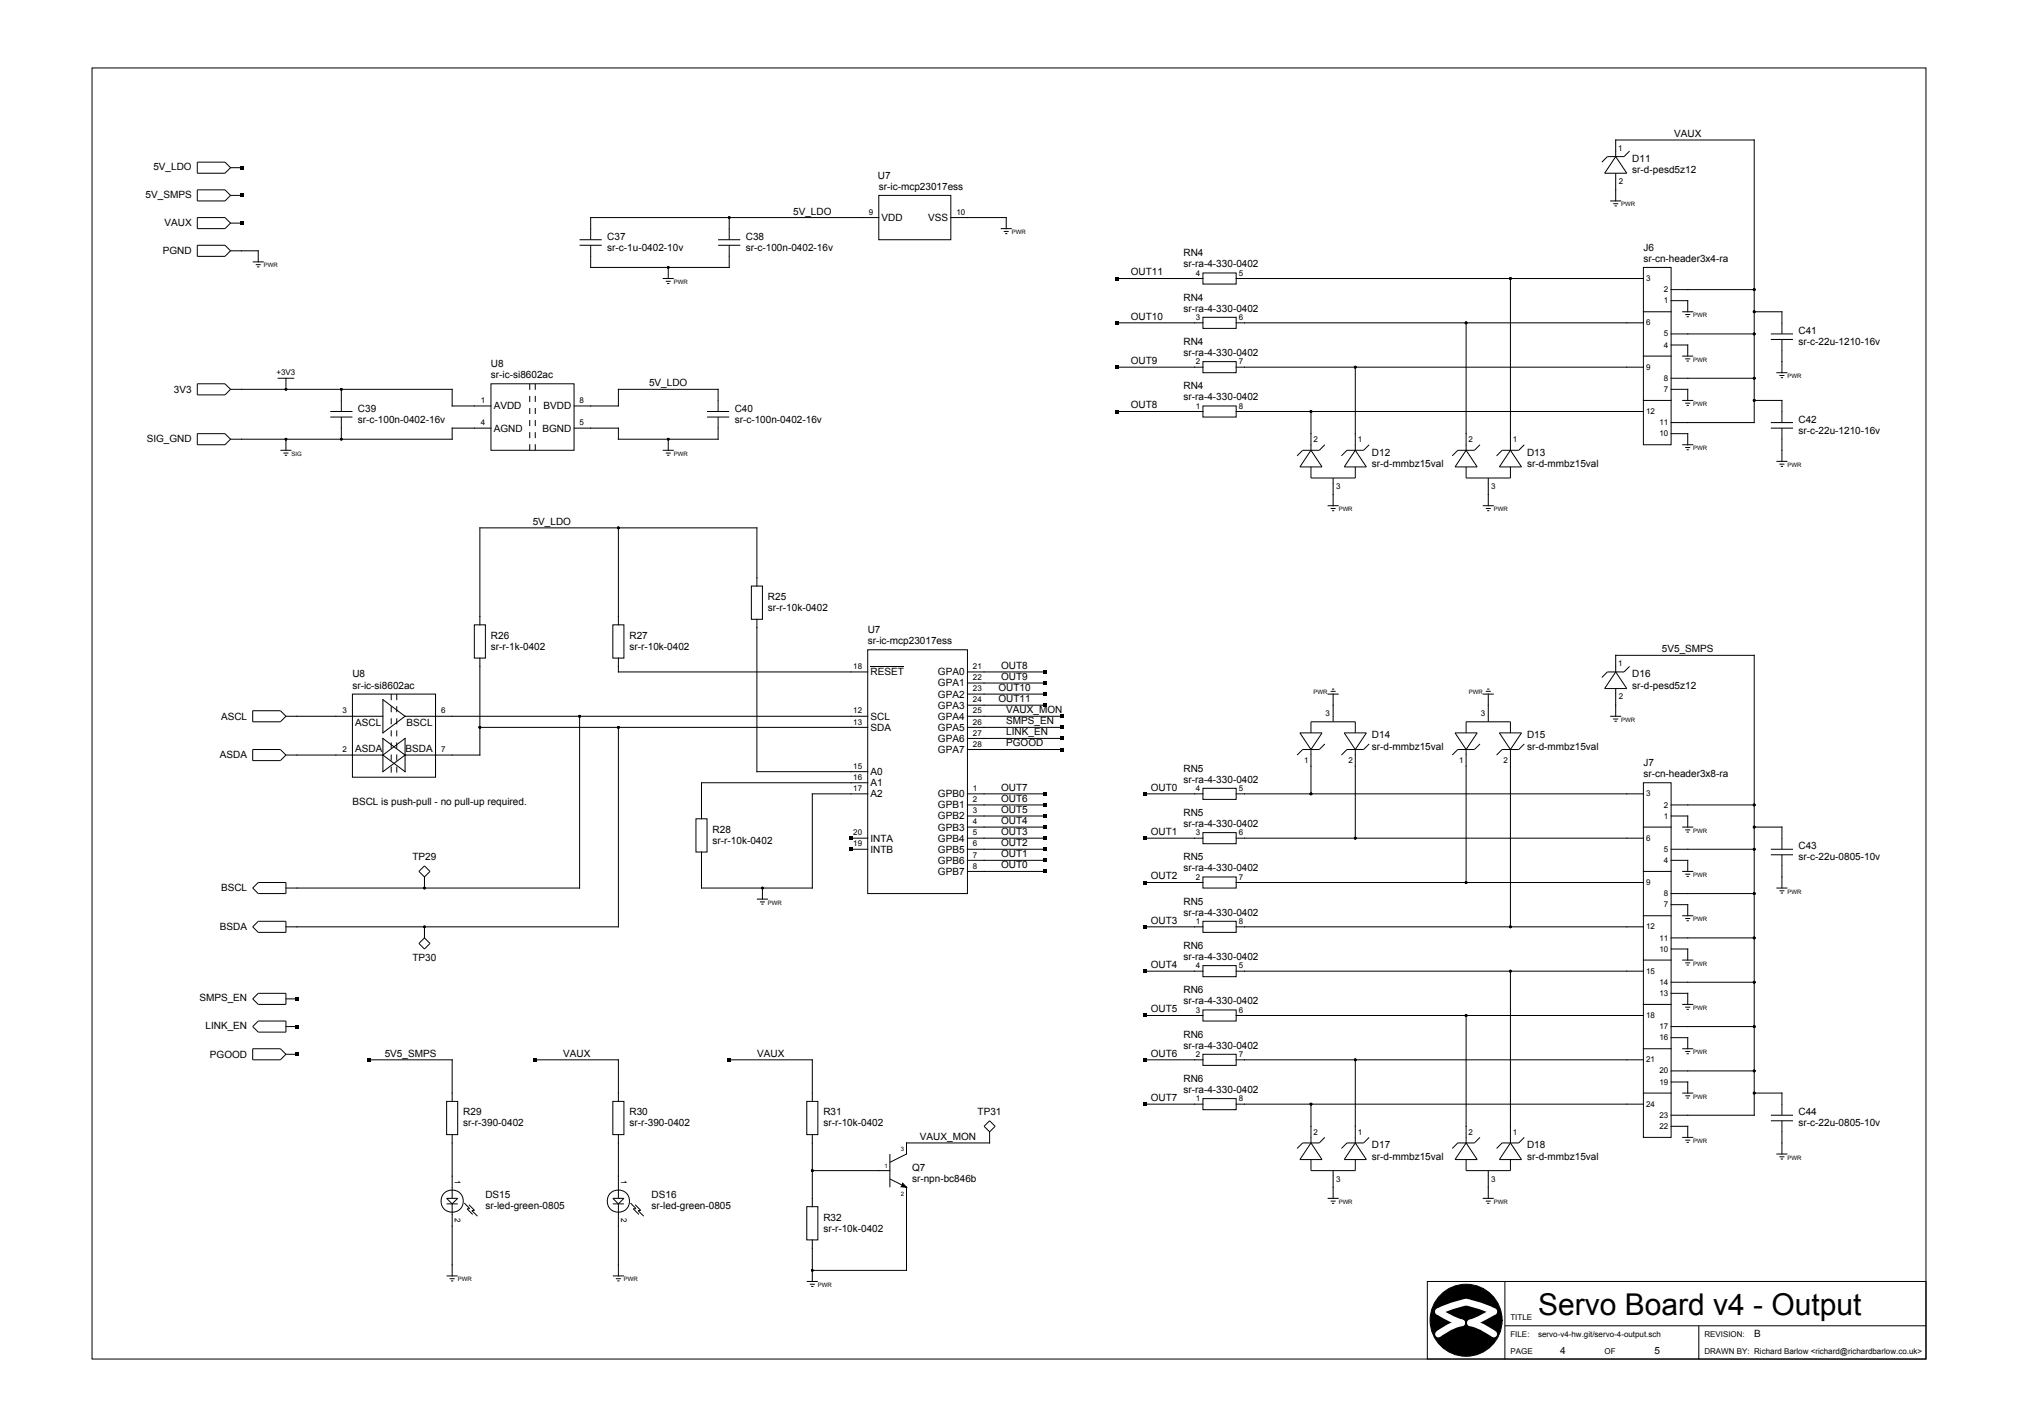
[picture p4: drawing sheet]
<svg xmlns="http://www.w3.org/2000/svg" width="297mm" height="210mm" viewBox="0 0 297 210" stroke-linecap="round" stroke-linejoin="round" font-family="sans-serif">
<g fill="none" stroke="#000" stroke-width=".15">
<path d="M13.5 10h270v190h-270zM29 36.1h4.1l.8 .8-.8 .8h-4.1zM29 32h4.1l.8 .8-.8 .8h-4.1zM29 23.9h4.1l.8 .8-.8 .8h-4.1zM29 27.9h4.1l.8 .9-.8 .8h-4.1zM33.9 24.7h1.7M33.9 28.8h1.7M33.9 32.8h1.7M33.9 36.9h4.1v1.6M37.2 38.5h1.6M37.6 38.9h.8M37.8 39.3h.4"/>
<path d="M85.3 35.3h3.3M85.3 36.1h3.3M86.9 36.1v3.3h20.4v-3.3M98.3 39.4v1.6M105.7 35.3h3.3M105.7 36.1h3.3M107.3 32v3.3M129.3 28.8h10.6v6.5h-10.6zM129.3 32h-42.4v3.3M139.9 32h8.2v1.6M147.3 33.6h1.6M147.7 34.1h.8"/>
<path d="M147.9 34.4h.4M237 29.6h1.6M237.4 30h.8M237.6 30.3h.4M237.8 23v-2.4h20.4v41.6h-12.3M237.8 23l1.6 2.5h-3.2zM237.8 25.5v4.1M239.8 22.2l-.8 .8h-2.4l-.8 .9M241.9 39.4h4v26.1h-4zM29 56.5h4.1l.8 .8-.8 .8h-4.1zM33.9 57.3h32.6v2.4h5.8M40.9 55.7h2.4"/>
<path d="M42.1 55.7v1.6M50.2 57.3v3.3M72.3 56.5h12.2v9.8h-12.2zM84.5 59.7h6.5v-2.4h14.7v3.3M97.5 41h1.7M98 41.4h.7M98.2 41.7h.3M164.4 41h12.6M164.4 47.5h12.6M164.4 54h12.6M177 40.2h4.9v1.6h-4.9zM177 46.7h4.9v1.6h-4.9z"/>
<path d="M177 53.2h4.9v1.6h-4.9zM177 59.7h4.9v1.7h-4.9zM181.9 41h60M181.9 47.5h60M181.9 54h60M199.5 54v12.3M215.8 47.5v18.8M222.3 41v25.3M241.9 45.9h4M241.9 52.4h4M241.9 58.9h4M245.9 57.3h2.5v1.6"/>
<path d="M245.9 42.6h12.3M245.9 44.2h2.5v1.7M245.9 49.1h12.3M245.9 50.8h2.5v1.6M245.9 55.7h12.3M247.6 45.9h1.6M247.6 52.4h1.6M247.6 58.9h1.6M248 59.3h.8M248 52.8h.8M248 46.3h.8M248.2 59.7h.4"/>
<path d="M248.2 53.1h.4M248.2 46.6h.4M258.2 45.9h4.1v3.2M258.2 58.9h4.1v3.3M260.6 49.1h3.3M260.6 50h3.3M261.4 54.8h1.7M261.9 55.3h.7M262.1 55.6h.3M262.3 50v4.8M29 63.8h4.1l.8 .8-.8 .9h-4.1zM41.3 66.3h1.6"/>
<path d="M41.7 66.7h.8M41.9 67h.3M42.1 64.6v1.7M48.6 60.6h3.3M48.6 61.4h3.3M50.2 61.4v3.2M72.3 63h-5.8v1.6h-32.6M91 77.7v14.3M97.5 66.3h1.7M98 66.7h.7M98.2 67h.3M98.3 64.6v1.7"/>
<path d="M104.1 60.6h3.2M104.1 61.4h3.2M105.7 61.4v3.2h-14.7v-1.6h-6.5M164.4 60.6h12.6M181.9 60.6h60M192.9 66.3l1.7 2.4h-3.3zM192.9 60.6v5.7M192.9 68.7v1.6h6.6v-1.6M195 65.5l-.8 .8h-2.5l-.8 .8M195.4 74.4h1.6M195.8 74.8h.8M196 75.2h.4"/>
<path d="M196.2 70.3v4.1M199.5 66.3l1.6 2.4h-3.3zM201.5 65.5l-.8 .8h-2.5l-.8 .8M215.8 66.3l1.6 2.4h-3.3zM215.8 68.7v1.6h6.5v-1.6M217.8 65.5l-.8 .8h-2.4l-.9 .8M218.2 74.4h1.7M218.7 74.8h.7M218.9 75.2h.3M219 70.3v4.1M222.3 66.3l1.6 2.4h-3.2zM224.3 65.5l-.8 .8h-2.4l-.8 .8"/>
<path d="M245.9 63.8h2.5v1.7M247.6 65.5h1.6M248 65.9h.8M248.2 66.2h.4M260.6 63h3.3M260.6 62.2h3.3M261.4 67.9h1.7M261.9 68.3h.7M262.1 68.6h.3M262.3 63v4.9M69.8 92h1.6v4.8h-1.6zM70.6 96.8v14.3h-11"/>
<path d="M90.2 92h1.6v4.8h-1.6zM91 96.8v2.1h36.7M110.6 86.2h1.6v4.9h-1.6zM111.4 91.1v22.5h16.3M111.4 86.2v-8.5h-40.8v14.3M127.7 95.6h14.7v35.9h-14.7zM128.1 98.1h4.9M142.4 98.9h11.4M237.8 98.9v-2.5h20.4v67.7h-12.3M237.8 98.9l1.6 2.4h-3.2zM239.8 98.1l-.8 .8h-2.4l-.8 .8M37.2 110.3h4.1l.8 .8-.8 .8h-4.1z"/>
<path d="M37.2 104.6h4.1l.8 .8-.8 .8h-4.1zM42.1 105.4h14.3M42.1 111.1h14.3M51.9 102.1h12.2v12.3h-12.2zM56.4 111.1l3.2-2.4v4.9zM56.4 103l3.2 2.4-3.2 2.5zM56.4 108.7l3.2 2.4-3.2 2.5zM59.6 105.4h68.1M70.6 107h57.1M85.3 105.4v25.3h-43.2M91 107v29.4h-48.9M127.7 116.8h-8.1v13.9h-16.4v-5.3"/>
<path d="M127.7 115.2h-24.5v5.3M142.4 116.8h11.4M142.4 118.5h11.4M142.4 105.4h13.8M142.4 107h13.8M142.4 100.5h11.4M142.4 102.1h11.4M142.4 103.8h11.4M142.4 108.7h13.8M142.4 110.3h13.8M168.5 116.8h8.5M177 116h4.9v1.6h-4.9z"/>
<path d="M181.9 116.8h60M191.3 107.9h3.3l-1.7 2.4zM192.9 107.9v-1.7h6.6v1.7M192.9 110.3v6.5M195 109.5l-.8 .8h-2.5l-.8 .8M195.4 102.1h1.6M195.8 101.7h.8M196 101.4h.4M196.2 102.1v4.1M197.8 107.9h3.3l-1.6 2.4zM199.5 110.3v13M201.5 109.5l-.8 .8h-2.5l-.8 .8"/>
<path d="M214.1 107.9h3.3l-1.6 2.4zM215.8 107.9v-1.7h6.5v1.7M215.8 110.3v19.6M217.8 109.5l-.8 .8h-2.4l-.9 .8M218.2 102.1h1.7M218.7 101.7h.7M218.9 101.4h.3M219 102.1v4.1M220.7 107.9h3.2l-1.6 2.4zM222.3 110.3v26.1M224.3 109.5l-.8 .8h-2.4l-.8 .8M237 105.4h1.6"/>
<path d="M237.4 105.8h.8M237.6 106.1h.4M237.8 101.3v4.1M241.9 115.2h4v52.2h-4zM245.9 118.5h12.3M37.2 130.7l.8-.8h4.1v1.6h-4.1zM38 135.6h4.1v1.6h-4.1l-.8-.8zM62.5 129.1v1.6M62.5 136.4v1.6M62.5 127.4l.8 .8-.8 .9-.8-.9zM62.5 138l.8 .8-.8 .9-.8-.9zM102.4 120.5h1.7v4.9h-1.7z"/>
<path d="M111.4 132.3h1.6M111.8 132.7h.8M112 133.1h.4M112.2 130.7v1.6M125.3 123.3h2.4M125.3 125h2.4M142.4 120.1h11.4M142.4 121.7h11.4M142.4 123.3h11.4M142.4 125h11.4M142.4 126.6h11.4M142.4 128.2h11.4"/>
<path d="M168.5 123.3h8.5M168.5 129.9h8.5M168.5 136.4h8.5M177 122.5h4.9v1.7h-4.9zM177 129.1h4.9v1.6h-4.9zM177 135.6h4.9v1.6h-4.9zM181.9 123.3h60M181.9 129.9h60M181.9 136.4h60M241.9 121.7h4M241.9 128.2h4M241.9 134.8h4"/>
<path d="M245.9 120.1h2.5v1.6M245.9 125h12.3M245.9 126.6h2.5v1.6M245.9 131.5h12.3M245.9 133.1h2.5v1.7M245.9 139.7h2.5v1.6M245.9 138h12.3M247.6 121.7h1.6M247.6 128.2h1.6M247.6 134.8h1.6M248 135.2h.8M248 122.1h.8"/>
<path d="M248 128.6h.8M248.2 135.5h.4M248.2 122.5h.4M248.2 129h.4M258.2 121.7h4.1v3.3M260.6 125h3.3M260.6 125.8h3.3M261.4 130.7h1.7M261.9 131.1h.7M262.1 131.4h.3M262.3 125.8v4.9M37.2 154.3h4.1l.8 .9-.8 .8h-4.1z"/>
<path d="M37.2 147l.8-.8h4.1v1.6h-4.1zM38 150.3h4.1v1.6h-4.1l-.8-.8zM42.1 151.1h1.6M42.1 147h1.6M42.1 155.2h1.6M54.3 156h12.2v6.1M78.8 156h12.2v6.1M107.3 156h12.3v6.1M168.5 142.9h8.5M168.5 149.4h8.5M168.5 156h8.5M177 142.1h4.9v1.6h-4.9z"/>
<path d="M177 155.2h4.9v1.6h-4.9zM177 148.6h4.9v1.7h-4.9zM181.9 142.9h60M181.9 149.4h60M181.9 156h60M199.5 156v12.2M215.8 149.4v18.8M222.3 142.9v25.3M241.9 141.3h4M241.9 147.8h4M241.9 154.3h4M245.9 146.2h2.5v1.6"/>
<path d="M245.9 144.5h12.3M245.9 152.7h2.5v1.6M245.9 151.1h12.3M245.9 159.2h2.5v1.7M245.9 157.6h12.3M247.6 141.3h1.6M247.6 147.8h1.6M247.6 154.3h1.6M248 154.7h.8M248 148.2h.8M248 141.7h.8M248.2 155.1h.4"/>
<path d="M248.2 148.5h.4M248.2 142h.4M65.7 162.1h1.7v4.9h-1.7zM65.7 176.4h1.7l-.9 .8zM65.7 177.2h1.7M66.5 167v9.4M66.5 177.2v10.6M68.3 177l.8 .9h-.4l.9 .8M69 177.3l.8 .8-.4 .1 .9 .8M90.2 162.1h1.6v4.9h-1.6zM90.2 176.4h1.6l-.8 .8zM90.2 177.2h1.6"/>
<path d="M91 167v9.4M91 177.2v10.6M92.8 177l.8 .9h-.4l.8 .8M93.5 177.3l.8 .8-.4 .1 .8 .8M118.7 162.1h1.7v4.9h-1.7zM118.7 177.6h1.7v4.9h-1.7zM119.6 167v10.6M119.6 172.3h11.4M131 169.8v4.9M131 173.5l2.4 1.2v12.3h-13.8M144.8 165.8l.8-.9 .9 .9-.9 .8zM145.6 166.6v1.6h-12.2v1.6l-2.4 1.3"/>
<path d="M168.5 162.5h8.5M177 161.7h4.9v1.6h-4.9zM181.9 162.5h60M192.9 162.5v5.7M192.9 170.6v1.7h6.6v-1.7M192.9 168.2l1.7 2.4h-3.3zM195 167.4l-.8 .8h-2.5l-.8 .8M195.4 176.4h1.6M195.8 176.8h.8M196 177.1h.4M196.2 172.3v4.1M199.5 168.2l1.6 2.4h-3.3z"/>
<path d="M201.5 167.4l-.8 .8h-2.5l-.8 .8M215.8 170.6v1.7h6.5v-1.7M215.8 168.2l1.6 2.4h-3.3zM217.8 167.4l-.8 .8h-2.4l-.9 .8M218.2 176.4h1.7M218.7 176.8h.7M218.9 177.1h.3M219 172.3v4.1M222.3 168.2l1.6 2.4h-3.2zM224.3 167.4l-.8 .8h-2.4l-.8 .8M241.9 160.9h4M245.9 165.8h2.5v1.6"/>
<path d="M247.6 160.9h1.6M247.6 167.4h1.6M248 167.8h.8M248 161.3h.8M248.2 168.1h.4M248.2 161.6h.4M258.2 160.9h4.1v3.2M260.6 164.1h3.3M260.6 164.9h3.3M261.4 169.8h1.7M261.9 170.2h.7M262.1 170.6h.3"/>
<path d="M262.3 164.9v4.9M65.7 187.8h1.7M66.2 188.2h.7M66.4 188.5h.3M90.2 187.8h1.6M90.6 188.2h.8M90.8 188.5h.4M118.7 188.6h1.7M119.2 189h.7M119.4 189.3h.3M119.6 182.5v6.1M210.1 188.6h73.4v11.4h-73.4z"/>
<path d="M221.5 195.1h62M221.5 188.6v11.4M250 195.1v4.9"/>
<circle cx="66.5" cy="176.8" r="1.64"/>
<circle cx="91" cy="176.8" r="1.64"/>
</g>
<g fill="#000" stroke="#000" stroke-width=".15">
<path d="M132.9 174.1l.5 .6-.8-.1z"/>
<circle cx="215.8" cy="194.3" r="5.3"/>
</g>
<path d="M211.7 196.3l.5-.3a8 8 0 0 1 2.9-1.3l-1.7-.7-1.7-1a13.2 13.2 0 0 1 4.2-1.4l2.4 .7 1.6 .7-2.3 1.2-1.2 .5a10.3 10.3 0 0 1 3.5 1.6" fill="none" stroke="#fff" stroke-width=".98"/>
<path d="M78 56.5v9.8M78.8 56.5v9.8M57.6 102.1v12.3M58.4 102.1v12.3" fill="none" stroke="#000" stroke-width=".15" stroke-dasharray=".9 .9" stroke-linecap="butt"/>
<g fill="#000">
<path d="M35.3 24.4h.5v.5h-.5zM35.3 28.5h.5v.5h-.5zM35.3 32.6h.5v.5h-.5zM98.3 39.2h.1l.2 .2-.2 .1h-.1l-.2-.1zM107.2 31.8h.2l.1 .2-.1 .2h-.2l-.1-.2zM42 57.1h.2l.1 .2-.1 .2h-.2l-.1-.2zM50.1 57.1h.2l.1 .2-.1 .2h-.2l-.1-.2zM164.2 40.7h.4v.5h-.4zM164.2 47.3h.4v.5h-.4zM164.2 53.8h.4v.5h-.4zM199.4 53.9h.2l.1 .1-.1 .2h-.2l-.1-.2zM215.7 47.3h.2l.1 .2-.1 .2h-.2l-.1-.2z"/>
<path d="M222.2 40.8h.2l.1 .2-.1 .2h-.2l-.1-.2zM258.1 49h.2l.1 .1-.1 .2h-.2l-.1-.2zM258.1 55.5h.2l.1 .2-.1 .1h-.2l-.1-.1zM258.1 58.7h.2l.1 .2-.1 .2h-.2l-.1-.2zM258.1 45.7h.2l.1 .2-.1 .2h-.2l-.1-.2zM258.1 42.4h.2l.1 .2-.1 .2h-.2l-.1-.2zM42 64.5h.2l.1 .1-.1 .2h-.2l-.1-.2zM50.1 64.5h.2l.1 .1-.1 .2h-.2l-.1-.2zM90.9 77.5h.2l.1 .2-.1 .2h-.2l-.1-.2zM98.3 64.5h.1l.2 .1-.2 .2h-.1l-.2-.2zM164.2 60.3h.4v.5h-.4zM192.8 60.4h.2l.1 .2-.1 .1h-.2l-.1-.1z"/>
<path d="M153.6 98.6h.4v.5h-.4zM70.5 106.9h.2l.1 .1-.1 .2h-.2l-.1-.2zM85.2 105.2h.2l.1 .2-.1 .2h-.2l-.1-.2zM90.9 106.9h.2l.1 .1-.1 .2h-.2l-.1-.2zM153.6 116.6h.4v.5h-.4zM153.6 118.2h.4v.5h-.4zM153.6 119.8h.4v.5h-.4zM153.6 100.3h.4v.5h-.4zM153.6 101.9h.4v.5h-.4zM153.6 103.5h.4v.5h-.4zM156 106.8h.5v.5h-.5zM156 108.4h.5v.5h-.5z"/>
<path d="M156 110.1h.5v.4h-.5zM156 105.2h.5v.5h-.5zM168.2 116.6h.5v.5h-.5zM192.8 116.6h.2l.1 .2-.1 .2h-.2l-.1-.2zM258.1 118.3h.2l.1 .2-.1 .1h-.2l-.1-.1zM62.4 130.5h.2l.1 .2-.1 .2h-.2l-.1-.2zM62.4 136.2h.2l.1 .2-.1 .2h-.2l-.1-.2zM112.1 130.5h.2l.1 .2-.1 .2h-.2l-.1-.2zM125 124.7h.5v.5h-.5zM125 123.1h.5v.5h-.5zM153.6 121.5h.4v.5h-.4zM153.6 123.1h.4v.5h-.4z"/>
<path d="M153.6 124.7h.4v.5h-.4zM153.6 126.4h.4v.5h-.4zM153.6 128h.4v.5h-.4zM168.2 123.1h.5v.5h-.5zM168.2 129.6h.5v.5h-.5zM168.2 136.2h.5v.4h-.5zM199.4 123.2h.2l.1 .1-.1 .2h-.2l-.1-.2zM215.7 129.7h.2l.1 .2-.1 .2h-.2l-.1-.2zM222.2 136.2h.2l.1 .2-.1 .2h-.2l-.1-.2zM258.1 124.8h.2l.1 .2-.1 .2h-.2l-.1-.2zM258.1 131.3h.2l.1 .2-.1 .2h-.2l-.1-.2zM258.1 137.8h.2l.1 .2-.1 .2h-.2l-.1-.2z"/>
<path d="M258.1 121.5h.2l.1 .2-.1 .2h-.2l-.1-.2zM43.5 146.8h.5v.4h-.5zM43.5 150.8h.5v.5h-.5zM43.5 154.9h.5v.5h-.5zM54.1 155.7h.5v.5h-.5zM78.5 155.7h.5v.5h-.5zM107.1 155.7h.5v.5h-.5zM168.2 142.7h.5v.5h-.5zM168.2 149.2h.5v.5h-.5zM168.2 155.7h.5v.5h-.5zM199.4 155.8h.2l.1 .2-.1 .1h-.2l-.1-.1zM215.7 149.3h.2l.1 .1-.1 .2h-.2l-.1-.2z"/>
<path d="M222.2 142.7h.2l.1 .2-.1 .2h-.2l-.1-.2zM258.1 144.4h.2l.1 .1-.1 .2h-.2l-.1-.2zM258.1 150.9h.2l.1 .2-.1 .2h-.2l-.1-.2zM258.1 157.4h.2l.1 .2-.1 .2h-.2l-.1-.2zM119.5 172.1h.1l.2 .2-.2 .2h-.1l-.2-.2zM168.2 162.2h.5v.5h-.5zM192.8 162.3h.2l.1 .2-.1 .2h-.2l-.1-.2zM258.1 160.7h.2l.1 .2-.1 .1h-.2l-.1-.1zM119.5 186.8h.1l.2 .2-.2 .1h-.1l-.2-.1z"/>
</g>
<text font-size="4.4" x="226.4" y="193.5">Servo Board v4 - Output</text>
<g font-size="1.5">
<text x="240.2" y="23.9">D11</text>
<text x="246.4" y="20.2">VAUX</text>
<text x="21.4" y="29.1">5V_SMPS</text>
<text x="22.6" y="25.1">5V_LDO</text>
<text x="129.2" y="26.3">U7</text>
<text x="129.3" y="27.9">sr-ic-mcp23017ess</text>
<text x="240.2" y="25.5">sr-d-pesd5z12</text>
<text x="24.2" y="33.3">VAUX</text>
<text x="89.4" y="35.3">C37</text>
<text x="109.8" y="35.3">C38</text>
<text x="116.7" y="31.6">5V_LDO</text>
<text x="129.7" y="32.5">VDD</text>
<text x="136.6" y="32.5">VSS</text>
<text x="24" y="37.4">PGND</text>
<text x="89.4" y="36.9">sr-c-1u-0402-10v</text>
<text x="109.8" y="36.9">sr-c-100n-0402-16v</text>
<text x="166.4" y="40.5">OUT11</text>
<text x="174.2" y="37.7">RN4</text>
<text x="174.2" y="39.4">sr-ra-4-330-0402</text>
<text x="241.9" y="36.9">J6</text>
<text x="241.9" y="38.5">sr-cn-header3x4-ra</text>
<text x="166.4" y="47.1">OUT10</text>
<text x="174.2" y="44.2">RN4</text>
<text x="174.2" y="45.9">sr-ra-4-330-0402</text>
<text x="166.4" y="53.6">OUT9</text>
<text x="174.2" y="50.8">RN4</text>
<text x="174.2" y="52.4">sr-ra-4-330-0402</text>
<text x="264.7" y="49.1">C41</text>
<text x="264.7" y="50.8">sr-c-22u-1210-16v</text>
<text x="25.6" y="57.8">3V3</text>
<text x="72.3" y="54">U8</text>
<text x="72.3" y="55.7">sr-ic-si8602ac</text>
<text x="95.5" y="56.8">5V_LDO</text>
<text x="174.2" y="57.3">RN4</text>
<text x="174.2" y="58.9">sr-ra-4-330-0402</text>
<text x="21.6" y="65">SIG_GND</text>
<text x="52.7" y="60.6">C39</text>
<text x="52.7" y="62.2">sr-c-100n-0402-16v</text>
<text x="72.7" y="60.2">AVDD</text>
<text x="72.7" y="63.5">AGND</text>
<text x="79.8" y="63.5">BGND</text>
<text x="80" y="60.2">BVDD</text>
<text x="108.1" y="60.6">C40</text>
<text x="108.1" y="62.2">sr-c-100n-0402-16v</text>
<text x="166.4" y="60.1">OUT8</text>
<text x="264.7" y="62.2">C42</text>
<text x="264.7" y="63.8">sr-c-22u-1210-16v</text>
<text x="201.9" y="67.1">D12</text>
<text x="201.9" y="68.7">sr-d-mmbz15val</text>
<text x="224.7" y="67.1">D13</text>
<text x="224.7" y="68.7">sr-d-mmbz15val</text>
<text x="78.4" y="77.2">5V_LDO</text>
<text x="113" y="88.3">R25</text>
<text x="113" y="89.9">sr-r-10k-0402</text>
<text x="72.3" y="94">R26</text>
<text x="72.3" y="95.6">sr-r-1k-0402</text>
<text x="92.6" y="94">R27</text>
<text x="92.6" y="95.6">sr-r-10k-0402</text>
<text x="127.7" y="93.2">U7</text>
<text x="127.7" y="94.8">sr-ic-mcp23017ess</text>
<text x="244.6" y="96">5V5_SMPS</text>
<text x="51.9" y="99.7">U8</text>
<text x="51.9" y="101.3">sr-ic-si8602ac</text>
<text x="128.1" y="99.4">RESET</text>
<text x="138.1" y="99.4">GPA0</text>
<text x="138.1" y="101">GPA1</text>
<text x="146.9" y="101.7">OUT10</text>
<text x="147.4" y="98.4">OUT8</text>
<text x="147.4" y="100.1">OUT9</text>
<text x="240.2" y="99.7">D16</text>
<text x="240.2" y="101.3">sr-d-pesd5z12</text>
<text x="32.5" y="105.9">ASCL</text>
<text x="52.3" y="106.8">ASCL</text>
<text x="59.8" y="106.8">BSCL</text>
<text x="128.1" y="105.9">SCL</text>
<text x="128.1" y="107.5">SDA</text>
<text x="138.1" y="102.7">GPA2</text>
<text x="138.1" y="104.3">GPA3</text>
<text x="138.1" y="105.9">GPA4</text>
<text x="138.1" y="107.5">GPA5</text>
<text x="146.9" y="103.3">OUT11</text>
<text x="148.1" y="106.6">SMPS_EN</text>
<text x="148.1" y="105">VAUX_MON</text>
<text x="32.4" y="111.6">ASDA</text>
<text x="52.3" y="110.7">ASDA</text>
<text x="59.7" y="110.7">BSDA</text>
<text x="138.1" y="109.2">GPA6</text>
<text x="138.1" y="110.8">GPA7</text>
<text x="148.1" y="108.2">LINK_EN</text>
<text x="148.1" y="109.9">PGOOD</text>
<text x="174.2" y="113.6">RN5</text>
<text x="201.9" y="108.7">D14</text>
<text x="201.9" y="110.3">sr-d-mmbz15val</text>
<text x="224.7" y="108.7">D15</text>
<text x="224.7" y="110.3">sr-d-mmbz15val</text>
<text x="241.9" y="112.7">J7</text>
<text x="51.9" y="118.5">BSCL is push-pull - no pull-up required.</text>
<text x="128.1" y="114.1">A0</text>
<text x="128.1" y="115.7">A1</text>
<text x="128.1" y="117.3">A2</text>
<text x="138.1" y="117.3">GPB0</text>
<text x="138.1" y="119">GPB1</text>
<text x="147.4" y="116.4">OUT7</text>
<text x="147.4" y="118">OUT6</text>
<text x="147.4" y="119.6">OUT5</text>
<text x="169.4" y="116.4">OUT0</text>
<text x="174.2" y="115.2">sr-ra-4-330-0402</text>
<text x="241.9" y="114.4">sr-cn-header3x8-ra</text>
<text x="104.9" y="122.5">R28</text>
<text x="104.9" y="124.2">sr-r-10k-0402</text>
<text x="128.1" y="125.5">INTB</text>
<text x="128.1" y="123.9">INTA</text>
<text x="138.1" y="120.6">GPB2</text>
<text x="138.1" y="122.2">GPB3</text>
<text x="138.1" y="123.9">GPB4</text>
<text x="138.1" y="125.5">GPB5</text>
<text x="147.4" y="121.3">OUT4</text>
<text x="147.4" y="122.9">OUT3</text>
<text x="147.4" y="124.5">OUT2</text>
<text x="169.4" y="122.9">OUT1</text>
<text x="174.2" y="120.1">RN5</text>
<text x="174.2" y="121.7">sr-ra-4-330-0402</text>
<text x="264.7" y="125">C43</text>
<text x="32.5" y="131.2">BSCL</text>
<text x="60.7" y="126.6">TP29</text>
<text x="138.1" y="127.1">GPB6</text>
<text x="138.1" y="128.7">GPB7</text>
<text x="147.4" y="126.2">OUT1</text>
<text x="147.4" y="127.8">OUT0</text>
<text x="169.4" y="129.4">OUT2</text>
<text x="174.2" y="126.6">RN5</text>
<text x="174.2" y="128.2">sr-ra-4-330-0402</text>
<text x="264.7" y="126.6">sr-c-22u-0805-10v</text>
<text x="32.4" y="136.9">BSDA</text>
<text x="169.4" y="135.9">OUT3</text>
<text x="174.2" y="133.1">RN5</text>
<text x="174.2" y="134.8">sr-ra-4-330-0402</text>
<text x="60.7" y="141.5">TP30</text>
<text x="169.4" y="142.5">OUT4</text>
<text x="174.2" y="139.7">RN6</text>
<text x="174.2" y="141.3">sr-ra-4-330-0402</text>
<text x="29.3" y="147.4">SMPS_EN</text>
<text x="169.4" y="149">OUT5</text>
<text x="174.2" y="146.2">RN6</text>
<text x="174.2" y="147.8">sr-ra-4-330-0402</text>
<text x="30.2" y="151.4">LINK_EN</text>
<text x="30.9" y="155.7">PGOOD</text>
<text x="56.6" y="155.5">5V5_SMPS</text>
<text x="82.9" y="155.5">VAUX</text>
<text x="111.4" y="155.5">VAUX</text>
<text x="169.4" y="155.5">OUT6</text>
<text x="174.2" y="152.7">RN6</text>
<text x="174.2" y="154.3">sr-ra-4-330-0402</text>
<text x="174.2" y="159.2">RN6</text>
<text x="174.2" y="160.9">sr-ra-4-330-0402</text>
<text x="68.2" y="164.1">R29</text>
<text x="68.2" y="165.8">sr-r-390-0402</text>
<text x="92.6" y="164.1">R30</text>
<text x="92.6" y="165.8">sr-r-390-0402</text>
<text x="121.2" y="164.1">R31</text>
<text x="121.2" y="165.8">sr-r-10k-0402</text>
<text x="135.4" y="167.7">VAUX_MON</text>
<text x="143.9" y="164.1">TP31</text>
<text x="169.4" y="162">OUT7</text>
<text x="264.7" y="164.1">C44</text>
<text x="264.7" y="165.8">sr-c-22u-0805-10v</text>
<text x="134.2" y="172.3">Q7</text>
<text x="134.2" y="173.9">sr-npn-bc846b</text>
<text x="201.9" y="169">D17</text>
<text x="201.9" y="170.6">sr-d-mmbz15val</text>
<text x="224.7" y="169">D18</text>
<text x="224.7" y="170.6">sr-d-mmbz15val</text>
<text x="71.4" y="176.4">DS15</text>
<text x="71.4" y="178">sr-led-green-0805</text>
<text x="95.9" y="176.4">DS16</text>
<text x="95.9" y="178">sr-led-green-0805</text>
<text x="121.2" y="179.6">R32</text>
<text x="121.2" y="181.2">sr-r-10k-0402</text>
<text x="258.2" y="196.7">B</text>
<text x="229.6" y="199.2">4</text>
<text x="243.5" y="199.2">5</text>
</g>
<g font-size="1.2">
<text x="238.2" y="22.2">1</text>
<text x="238.2" y="27.1">2</text>
<text x="127.9" y="31.6">9</text>
<text x="140.8" y="31.6">10</text>
<text x="176" y="40.6">4</text>
<text x="182.3" y="40.6">5</text>
<text x="242.3" y="41.4">3</text>
<text x="176" y="47.1">3</text>
<text x="182.3" y="47.1">6</text>
<text x="242.3" y="47.9">6</text>
<text x="244.9" y="43">2</text>
<text x="244.9" y="44.6">1</text>
<text x="176" y="53.6">2</text>
<text x="182.3" y="53.6">7</text>
<text x="244.9" y="49.5">5</text>
<text x="244.9" y="51.2">4</text>
<text x="40.7" y="55.3">+3V3</text>
<text x="70.8" y="59.3">1</text>
<text x="85.3" y="59.3">8</text>
<text x="242.3" y="54.4">9</text>
<text x="244.9" y="56">8</text>
<text x="244.9" y="57.7">7</text>
<text x="70.8" y="62.6">4</text>
<text x="85.3" y="62.6">5</text>
<text x="176" y="60.1">1</text>
<text x="182.3" y="60.1">8</text>
<text x="193.3" y="65">2</text>
<text x="199.8" y="65">1</text>
<text x="216.1" y="65">2</text>
<text x="222.7" y="65">1</text>
<text x="242.3" y="60.9">12</text>
<text x="244.2" y="64.2">10</text>
<text x="244.2" y="62.6">11</text>
<text x="196.7" y="72">3</text>
<text x="219.5" y="72">3</text>
<text x="125.6" y="98.5">18</text>
<text x="143.2" y="98.5">21</text>
<text x="143.2" y="100.1">22</text>
<text x="143.2" y="101.7">23</text>
<text x="238.2" y="98.1">1</text>
<text x="50.4" y="105">3</text>
<text x="64.9" y="105">6</text>
<text x="125.6" y="105">12</text>
<text x="125.6" y="106.6">13</text>
<text x="143.2" y="103.4">24</text>
<text x="143.2" y="105">25</text>
<text x="143.2" y="106.6">26</text>
<text x="195.1" y="105.4">3</text>
<text x="217.9" y="105.4">3</text>
<text x="238.2" y="102.9">2</text>
<text x="50.4" y="110.7">2</text>
<text x="64.9" y="110.7">7</text>
<text x="125.6" y="113.2">15</text>
<text x="143.2" y="108.3">27</text>
<text x="143.2" y="109.9">28</text>
<text x="191.9" y="112.3">1</text>
<text x="198.4" y="112.3">2</text>
<text x="214.8" y="112.3">1</text>
<text x="221.3" y="112.3">2</text>
<text x="125.6" y="114.8">16</text>
<text x="125.6" y="116.4">17</text>
<text x="143.2" y="116.4">1</text>
<text x="143.2" y="118">2</text>
<text x="143.2" y="119.7">3</text>
<text x="176" y="116.4">4</text>
<text x="182.3" y="116.4">5</text>
<text x="242.3" y="117.2">3</text>
<text x="244.9" y="118.8">2</text>
<text x="125.6" y="124.6">19</text>
<text x="125.6" y="122.9">20</text>
<text x="143.2" y="121.3">4</text>
<text x="143.2" y="122.9">5</text>
<text x="143.2" y="124.6">6</text>
<text x="176" y="122.9">3</text>
<text x="182.3" y="122.9">6</text>
<text x="242.3" y="123.7">6</text>
<text x="244.9" y="120.5">1</text>
<text x="244.9" y="125.3">5</text>
<text x="143.2" y="126.2">7</text>
<text x="143.2" y="127.8">8</text>
<text x="176" y="129.5">2</text>
<text x="182.3" y="129.5">7</text>
<text x="242.3" y="130.2">9</text>
<text x="244.9" y="127">4</text>
<text x="244.9" y="131.9">8</text>
<text x="176" y="136">1</text>
<text x="182.3" y="136">8</text>
<text x="242.3" y="136.8">12</text>
<text x="244.9" y="133.5">7</text>
<text x="176" y="142.5">4</text>
<text x="182.3" y="142.5">5</text>
<text x="242.3" y="143.3">15</text>
<text x="244.2" y="140">10</text>
<text x="244.2" y="138.4">11</text>
<text x="176" y="149">3</text>
<text x="182.3" y="149">6</text>
<text x="242.3" y="149.8">18</text>
<text x="244.2" y="146.6">13</text>
<text x="244.2" y="144.9">14</text>
<text x="176" y="155.6">2</text>
<text x="182.3" y="155.6">7</text>
<text x="244.2" y="153.1">16</text>
<text x="244.2" y="151.5">17</text>
<text x="242.3" y="156.3">21</text>
<text x="244.2" y="159.6">19</text>
<text x="244.2" y="158">20</text>
<text x="176" y="162.1">1</text>
<text x="182.3" y="162.1">8</text>
<text x="193.3" y="167">2</text>
<text x="199.8" y="167">1</text>
<text x="216.1" y="167">2</text>
<text x="222.7" y="167">1</text>
<text x="242.3" y="162.9">24</text>
<text x="244.2" y="166.1">22</text>
<text x="244.2" y="164.5">23</text>
<text x="67" y="173.7" transform="rotate(90 67 173.7)">1</text>
<text x="91.4" y="173.7" transform="rotate(90 91.4 173.7)">1</text>
<text x="196.7" y="173.9">3</text>
<text x="219.5" y="173.9">3</text>
<text x="67" y="179.2" transform="rotate(90 67 179.2)">2</text>
<text x="91.4" y="179.2" transform="rotate(90 91.4 179.2)">2</text>
<text x="222.3" y="196.7">FILE:</text>
<text x="222.3" y="194.3">TITLE</text>
<text x="226.4" y="196.7">servo-v4-hw.git/servo-4-output.sch</text>
<text x="250.8" y="196.7">REVISION:</text>
<text x="222.3" y="199.2">PAGE</text>
<text x="236.2" y="199.2">OF</text>
<text x="250.8" y="199.2">DRAWN BY: Richard Barlow &lt;richard@richardbarlow.co.uk&gt;</text>
</g>
<g font-size=".9">
<text x="148.9" y="34.5">PWR</text>
<text x="238.6" y="30.4">PWR</text>
<text x="38.8" y="39.4">PWR</text>
<text x="99.2" y="41.8">PWR</text>
<text x="249.2" y="46.7">PWR</text>
<text x="249.2" y="53.2">PWR</text>
<text x="249.2" y="59.7">PWR</text>
<text x="263.1" y="55.7">PWR</text>
<text x="42.9" y="67.1">SIG</text>
<text x="99.2" y="67.1">PWR</text>
<text x="249.2" y="66.3">PWR</text>
<text x="263.1" y="68.7">PWR</text>
<text x="197" y="75.2">PWR</text>
<text x="219.9" y="75.2">PWR</text>
<text x="193.3" y="102.1">PWR</text>
<text x="216.2" y="102.1">PWR</text>
<text x="238.6" y="106.2">PWR</text>
<text x="249.2" y="122.5">PWR</text>
<text x="249.2" y="129.1">PWR</text>
<text x="263.1" y="131.5">PWR</text>
<text x="113" y="133.1">PWR</text>
<text x="249.2" y="135.6">PWR</text>
<text x="249.2" y="142.1">PWR</text>
<text x="249.2" y="148.6">PWR</text>
<text x="249.2" y="155.2">PWR</text>
<text x="249.2" y="161.7">PWR</text>
<text x="130.2" y="171.9">1</text>
<text x="132.6" y="169.4">3</text>
<text x="249.2" y="168.2">PWR</text>
<text x="263.1" y="170.6">PWR</text>
<text x="132.6" y="175.9">2</text>
<text x="197" y="177.2">PWR</text>
<text x="219.9" y="177.2">PWR</text>
<text x="67.4" y="188.6">PWR</text>
<text x="91.8" y="188.6">PWR</text>
<text x="120.4" y="189.4">PWR</text>
</g>
</svg>
